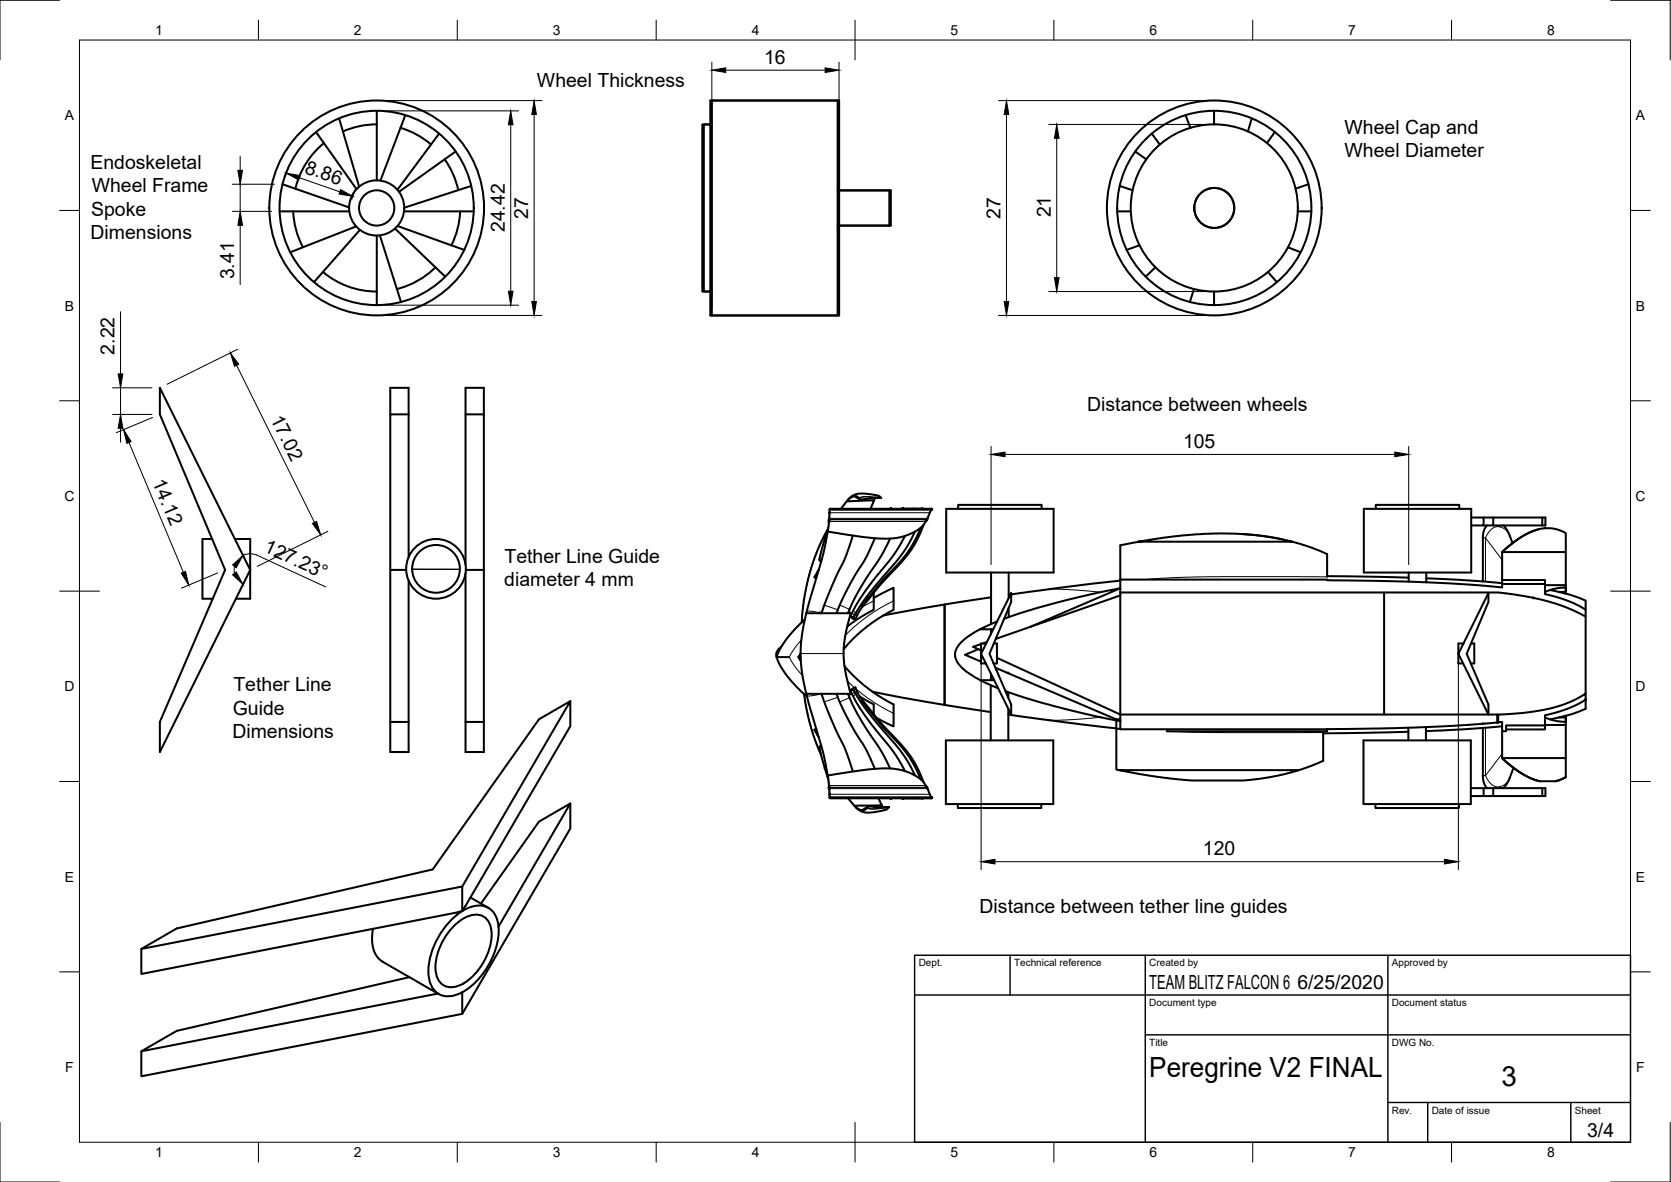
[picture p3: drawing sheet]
<svg xmlns="http://www.w3.org/2000/svg" width="420mm" height="297mm" viewBox="0 0 420 297" stroke-linecap="round" stroke-linejoin="round" font-family="sans-serif">
<!-- layer: Visible -->
<g fill="none" stroke="#000" stroke-width=".51">
<path d="M79.5 33.2l10.1 14.3M81.5 36a21 21 0 0 0-7.2 11.4M85.3 29.7l5 17.2M94.7 27.8v17.5M94.7 31.2a21 21 0 0 0-8.5 1.8M100.7 32.1a21 21 0 0 1 7.7 4.2M101.9 28.9l-6.2 16.5M110.4 33.6l-10.5 14.1M114.6 38.1l-14.3 10.1M178.6 25.3h32.4v54h-32.4zM178.6 31.3h-2v42h2M179 25.3v54"/>
<path d="M179 31.3h-2v42h2M210.6 25.3v54M285.4 38.1l2.8 2M289.6 33.6l2 2.7M298.1 28.9l1.2 3.2M305.3 27.8v3.5M314.7 29.7l-.9 3.3M320.5 33.2l-1.9 2.8M70.3 53.1h17.5M71 46.3l16.8 5.8M73.7 53.1a21 21 0 0 0 2.5 9M89.5 56.9l-16.5 6.5"/>
<path d="M90.5 57.8l-11.6 13.1M94.7 59.2v17.5M95.5 59.2l5.3 16.7M99.3 57.5l12.7 12M99.9 56.8l16.8 6M101.6 53.1h17.5M111.8 40a21 21 0 0 1 3.4 7.8M115.7 53.1a21 21 0 0 1-2.2 8.5M118.5 46.7l-16.9 5.5M210.6 47.8h13.4v8.9h-13.4M223.6 47.8v8.9M280.9 53.1h3.4"/>
<path d="M281.5 46.7l3.3 1.1M326.3 53.1h3.4M329 46.3l-3.2 1.1M81.2 68.3a21 21 0 0 0 13.5 5M109.5 67.2a21 21 0 0 1-9.7 5.4M286.5 61.6l-3.2 1.2M290.5 67.2l-2.4 2.3M300.2 72.7l-1 3.2M305.3 73.3v3.4M318.8 68.4l2.3 2.5M323.8 62.2l3.2 1.2M40.2 97.5l22.7 45.7-22.7 45.8v-7.6l16.4-38.2-16.4-39.1z"/>
<path d="M98.1 104.1v-6.6h4.6v42.5M102.7 104.1h-4.6v39.1M117.1 104.1h4.6v39.1h-4.6M121.7 104.1v-6.6h-4.6v44.3M53.3 135.5h-2.4v15h2.6M59.1 135.5h3.8v7.7M208.2 132.9l-2 3.8-1.5 3.9a55.9 55.9 0 0 0-3.1 15.8M208.2 132.9l-1.2 6.2-4.3 15M208.3 132.7l-2.1 7.1-.1 .9 .4 .4M208.5 130.3l-.3 3.3M208.5 130.3h.1M208.6 128l-.1 2.3"/>
<path d="M208.6 128h.1M208.6 128l.1 .1M208.7 128.1h25.7M208.7 127.9l25.5-.1 .2 .2M208.7 127.8l-.1 .2M213 125.9l6.8-.2-.9 2.2M213 125.9l-1.5 2M213.3 125.5l.7-.6 .7-.3 .7 .1 .7 .6a1.96 1.96 0 0 0-3.1 .6zM214.4 134.6l-1.9 5.6-3.4 7.3-2.5 6.6M215.3 125.1l.5 .1a1.17 1.17 0 0 0 1.3 .3l4.5-.4M220 135.3l-2.5 5.3-2.5 3.9-2.4 4.4-2.2 5.2M220 125.2l-.2 .5"/>
<path d="M220.1 125l1.5 .1a2.85 2.85 0 0 0-2.4-.8l-2.2-.3-1.7 .2-1 .4-.9 .9M223.8 135.3l-2.2 4.4-3.8 5.6-2 3.4-1.6 3.1-1 2.3M224 127.8h.1M224 127.8l-.2 .1M227 127.8h.1M227 127.8v.1M227.1 127.8v.1M227.5 134.7l-2.7 4.6-7.8 10-1.7 2.7-1.5 2.8h-.1h.1M230.1 133.6l-2 3.8-2 2.9-7.7 9-2.1 2.9-1.8 3.1-.8-.3 .8 .3M231.5 132.6l-1.6 3.4-1.9 3.1-1.5 1.9-4.8 5.1-5 6.3M231.9 127.7v.1M231.9 127.8l.1 .1"/>
<path d="M232.2 131.9l-1.9 4.4-1.8 2.8-2 2.4-5.1 5.4-4.6 5.7M232.7 131l-.4 .8a13 13 0 0 1-10.6 3.5l-4.6-.3-8.9-1.4M232.7 131h.1M232.9 130.8v-.2l-.2 .4M232.9 130.8l-.2 .2M233 130.7l-.1 .1M233 130.6h-.1M233 130.6v.1M233.2 130.3l-.2 .2M233.2 130.3l-.2 .4M234.3 128.1l-.4 .5-.7 1.7M234.4 128h.1"/>
<path d="M234.4 128v.1M237.9 127.9h27v16h-27zM240.9 127.9v-1h21v1M286.4 136.1l-4.7 .9v11.9M286.4 136.1l10.8-1.5 9.4-.5h4.1l5.2 .4 5.4 .8 3.6 .8zM312.5 134.2l4.5 .4 5.4 .9M324.9 136.1a51.5 51.5 0 0 1 8.8 3.1v5.8M342.9 127.9h27v16h-27zM345.9 127.9v-1h21v1M369.9 130.1h3.1v1.9h-3.1M373 130.1h2.5M373.9 132l-.8 1.3-.2 1.2v11.6"/>
<path d="M375.5 132h12.3v-1.9h.8v1.9h-.8M377.7 138.7a20.4 20.4 0 0 1 10.1-5.9l1.9-.1a9.8 9.8 0 0 1 4 1.2v4.8zM378 132l1.1 1.4 1.2 3.1M386.9 133a22.6 22.6 0 0 0-9.2 5.7v7.1M387.8 130.1h-12.3v1.9h-2.5M393.7 138.7v8.4M62.9 143.2v7.3h-3.6M102.1 143.2h-4v38.2h4.6M102.7 146v43h-4.6v-7.6M121.7 143.2v38.2h-4.6v-37.3M202.4 155.7l-2.5 2.4-2.3 2.7-1.5 2.3-.8 2h3.2M202.7 154.1h3.9"/>
<path d="M202.7 154.1l-.1 .6a40.7 40.7 0 0 0-1.3 9.5M205 144.8l.3 .2M205.9 143.2l-1.1 1.9 .4 .2M206.6 154.1h7.3l-1.4 5.7-.4 3.8 .1 2.6 .4 2.5 1.3 5.7h-7.3M213.8 154.8l-.1 .2M214.4 155.2l-.1 .1M216.4 152.1l.3 .3M216.7 152.4l.1 .1M216.8 152.6l-1 1.5-.7 1.6-.8-.3 .8 .3M219.7 149v4.3a38.7 38.7 0 0 0-6.7 4.1M219.7 150.3l5-2.6v5.6l-.5 .2a38.7 38.7 0 0 0-12.1 9.6M237.5 151.9v25.3l-18.1-3.4"/>
<path d="M237.5 151.9l-15.4 2.8M237.5 151.9v25.3l11.6 1.8M246.5 158.1l-3.4 2.1a5.5 5.5 0 0 0-3 4.5l.1 .3a7.9 7.9 0 0 0 4.1 4.7l2.2 1.2M249.2 150.1l-11.7 1.8M249.2 143.9v12.9M249.2 158.1v1.2M250.7 156.2l-4.2 1.9h3.2M252.5 155.5l7.6-2.5 6.4-1.8 8.6-2 6.6-1.4-22.6 9.7M253.6 143.9v6.4M253.6 152.8v2.3M254.1 149.4l-.5 .1M254.3 149v2.3l-5.5 13 5.5 12.7v2.6l-7.6-15.3z"/>
<path d="M259.1 157.5l-8.6 3M281.7 148.9v30.7l-31-14.3M281.7 145.7h52v.1l25 .5 11 .6 8 .7v-.8h10.8v2.5l5.1 1.5 3.7 1.6 1.4 .9v1.7l-4.5-2.2-4.7-1.6-6.1-1.4-6.7-.9h-95M281.7 145.9l-15.4 1.8-12 1.7M281.7 149.6l-22.6 7.9M333.7 144.8l20.5 .4M348 148.9v30.7M354.2 143.9v2.3M358.6 145.3l10.8 .6 8.3 .6M358.6 143.9v2.4M374.2 149v2.3l-5.4 13 5.4 12.7v2.6l-7.5-15.3zM377.7 146.8v-1h10.8v1"/>
<path d="M388.5 147.1h5.2v1.6h-1.8M389.7 148.3l4 .9v-1.6l-2.3 .3-2.9 .9M393.7 149.1l5 1.8v2.4M398.7 155v19.3M143.4 176.2l-7.9 4.5-26.7 37.8-64.4 14.8-8.9 5.2M196.5 162.5l-.9 .9-.4 .9 .1 .8 .5 1.4 1.5 2.5 1.7 2.2 3.9 3.9M200.7 165.1h.6M201.3 164.2l-.6 .9 .7 1M201.3 164.2v1.3a40.8 40.8 0 0 0 1.4 8.9M202.2 174.4l1.4 7.3 1.2 3.8 1.6 4.1M202.7 174.4h3.9M202.7 174.4l4.2 14.7 1.3 6.5"/>
<path d="M206.6 174.4l2.8 7.2 3.1 6.6 1.9 5.7M210.4 174.4l2.2 5.2 2.4 4.4 2.5 3.9 2.5 5.3M212.3 167.4a40.2 40.2 0 0 0 12.4 9.6v5.5l-4.3-2.1M213.2 174.4l2.3 4.9 2.3 3.8 3.7 5.5 2.3 4.5M213.6 173.3l.2 .1M213.7 173.5l.1 .1M213.8 173.6l-.1 .1 .1-.1 2.7 4.8 2.9 4 5.4 6.8 2.7 4.6M214.3 173.1l.1 .2M214.5 173.2l-.8 .3 .6-.2a.47 .47 0 0 1 .6 .5l1.4 2.4 2.1 2.9 8.6 10.4 1.5 2.4 1.6 3M215.1 172.8l-.8 .3 .8-.3 .9 1.9 1 1.4 4.7 5.8 4.8 5.1 2.4 3 1.8 3 1.5 3.6M216.2 175l3.5 2v2.5M216.4 176.4l.3-.3 5.1 6.4 5.6 6.1 2.1 3.1 2 4.2"/>
<path d="M216.8 175.9l-.1 .2M246 163.1l.7 .4M246.7 161.8l-2 .7 1.3 .6-3.3 1.5 4 1.7M247.8 166.7l.1 .1M248 161.7h-1.3v5h1.2M248.2 161.3l-1.1 .4M249.1 172.2v13.9M249.2 169.3v1.6M249.9 161.7h.8v5h-.9M250 170.9h-3.6l4.6 2.1M250.3 167.8l.2 .1M250.5 160.5l-.1 .1"/>
<path d="M250.5 160.2v.3M250.5 167.9v.4M250.5 167.9l31.2 13.3M252.8 173.7l5.8 1.9 6.5 1.9 9.9 2.4 6.7 1.3M253.2 169.1l.3 .1M253.5 179.6l27.2 3.4M253.5 174v1.4M253.5 178.1v8M366.7 164.3v2.4h1.2M366.7 161.7h1.3M366.7 161.7v2.6M369.9 161.7h.8v5h-.9"/>
<path d="M376.5 179.6h.2M376.7 179.6l6.8-.5 6-1 5.1-1.6 4.1-2.2v1.5l-1.6 1-3.9 1.6-4.7 1.4v2.5h-9.8v1.5h-1v-2.4l-1 .1zM398.7 175.8v2.2a10.3 10.3 0 0 1-3.7 1.5l-1.3 .4M117.1 181.4v7.6h4.6v-7.6M204.8 183.4l.1 .1M204.8 183.4h.1M204.8 183.4l.2 .3M205 183.7l.9 1.6M205.2 183.2l-.4 .2M205.3 183.4l-.3 .3M206.5 187.4l-.4 .3 .1 .9 2.1 7.2M208.2 194.9l10.9-1.6a16.8 16.8 0 0 1 10.8 1.5l1.8 1.2 1 1.4"/>
<path d="M208.2 194.9l.3 3.3M208.5 198.2l.1 2.3M208.5 198.2h.1M232.7 197.4l.2 .5v-.3M232.7 197.4h.1M232.7 197.4l.3 .4-.1 .1M233 197.7l.2 .5M233 197.9l.2 .3M233.2 198.2l.7 1.7 .4 .5M237.8 186.1h27v16h-27zM280.7 181v12.4l.7 .1M280.7 180.8h.1"/>
<path d="M280.7 183.1h1M280.7 180.8h1M281.4 193.5h45.2l-4.1 1.2-3.5 .7-6.3 .7h-13.1l-2.1-.1-8.4-1.1zM281.7 181.2v2.1l52-.1M281.7 181.2v-1.6h94.8v2l-2.4 .2-18.1 1-22.3 .4M332.7 184.1v7.1l-6.1 2.3M333.7 183.3v.5h-40.3M342.8 186.1h27v16h-27zM354.1 183.9l-21.4 .4M354.1 182.9v3.2M358.5 182.7v3.4M369.8 198.1h3.2v2h-3.2"/>
<path d="M372.9 182.9v12.7l.3 1.4 .7 1.1M373 198.1h2.5M376.5 181.6h.2M376.7 181.5v.1M377.7 190.5l2.7 2.4a18.1 18.1 0 0 0 6.7 3.4M377.7 182.5l-9.6 .8-9.6 .4M377.7 190.5h16v4.8l-2.6 1h-4a21.8 21.8 0 0 1-9.4-5.8zM377.7 183.8v6.7M380.6 193l-1.5 3.7-1.1 1.4M387.8 198.1h-12.3v2h-2.5M388.5 182.3v1h-9.8M388.5 182.2h5.2"/>
<path d="M388.5 180.3l2.9 .9 2.3 .2v-1.6l-4 1M392 180.3h1.7v10.2M393.7 195.3l-2.6 1M143.4 201.9v6.3l-27.2 46.6M208.6 200.5l.1 .1M208.6 200.5h.1M208.7 200.4h25.7M208.7 200.4h-.1M208.7 200.6h25.5M213.3 200.6l1.6 2M214.9 202.6l.7 .6 .9 .4a1.64 1.64 0 0 0 1.5-.7v.1a1.87 1.87 0 0 1-3.1-.4zM220.9 200.6l.8 1.8"/>
<path d="M221.7 202.4l-6.8 .2M221.7 202.4l.2 .4M223.5 202.8l-4.4-.1a1.99 1.99 0 0 0-1.7 .5h-.2M223.6 202.8a2.68 2.68 0 0 1-2.4 1l-1.8 .4h-1.8l-1.2-.4-1.1-.8M223.6 202.8l-1.5 .2M223.8 200.6l.2 .1M224 200.7h.1M224 200.6h.1M227 200.7h.1M227 200.6v.1M227.1 200.6v.1M231.9 200.7h.1"/>
<path d="M232 200.6l-.1 .1M234.4 200.5l-.2 .1M234.4 200.5h.1M240.8 202.1v1h21v-1M345.8 202.1v1h21v-1M375.5 200.1h12.3v-2h.8v2h-.8M93.8 233.4a8.3 8.3 0 0 0 1.7 7.8l14.8 8.6M113.8 233a8.4 8.4 0 0 1 6.6-3.1 4 4 0 0 1 3.1 3.8 15 15 0 0 1-8 13.9 4 4 0 0 1-5.9-3.4 15 15 0 0 1 4.2-11.2zM116.2 222.8l-80.7 15.7v6.3l80.8-15.9M116.2 228.9a19.1 19.1 0 0 0-8.4 16.5 5 5 0 0 0 7.3 4.5l1.2-.6M116.2 228.9a6 6 0 0 1 7.4-.1 9.1 9.1 0 0 1 1.3 8.7 19.6 19.6 0 0 1-8.6 11.8M117.1 227.7l26.3-45.2v-6.3l-27.2 46.6v6.1"/>
<path d="M117.1 227.6l-.9 1.3M118.3 225.5l4.5 2.6M120.9 227.1l14.6-20.6 7.9-4.6-18.1 31M102.9 245.6l-58.5 13.5-8.9 5.1M116.2 249.4v5.4l-80.7 15.7v-6.3l74.6-14.5"/>
<circle cx="94.7" cy="52.3" r="24.4"/>
<circle cx="94.7" cy="52.3" r="6.9"/>
<circle cx="94.7" cy="52.3" r="4.4"/>
<circle cx="94.7" cy="52.3" r="27"/>
<circle cx="305.3" cy="52.3" r="27"/>
<circle cx="305.3" cy="52.3" r="21"/>
<circle cx="305.3" cy="52.3" r="5"/>
<circle cx="305.3" cy="52.3" r="24.4"/>
<circle cx="109.6" cy="143" r="7.5"/>
<circle cx="109.6" cy="143" r="6"/>
</g>
<g fill="#000" stroke="#000" stroke-width=".25">
<circle cx="208.4" cy="131.1" r=".24"/>
<circle cx="208.5" cy="130.7" r=".24"/>
<circle cx="208.5" cy="130.6" r=".24"/>
<circle cx="208.6" cy="128.9" r=".24"/>
<circle cx="216.1" cy="125.2" r=".24"/>
<circle cx="216.1" cy="125.3" r=".24"/>
<circle cx="224" cy="127.8" r=".24"/>
<circle cx="227" cy="127.8" r=".24"/>
<circle cx="227.1" cy="127.8" r=".24"/>
<circle cx="233" cy="130.6" r=".24"/>
<circle cx="286.4" cy="136.1" r=".24"/>
<circle cx="206.1" cy="154" r=".24"/>
<circle cx="385.5" cy="150.2" r=".24"/>
<circle cx="398.7" cy="175.8" r=".24"/>
<circle cx="208.5" cy="197.8" r=".24"/>
<circle cx="208.5" cy="197.9" r=".24"/>
<circle cx="208.5" cy="198.2" r=".24"/>
<circle cx="208.6" cy="199.6" r=".24"/>
<circle cx="233" cy="197.8" r=".24"/>
<circle cx="372.8" cy="181.9" r=".24"/>
<circle cx="376.5" cy="181.6" r=".24"/>
<circle cx="218" cy="202.9" r=".24"/>
<circle cx="218" cy="203" r=".24"/>
<circle cx="224" cy="200.7" r=".24"/>
<circle cx="227" cy="200.7" r=".24"/>
<circle cx="227.1" cy="200.7" r=".24"/>
</g>
<!-- layer: Visible Narrow -->
<g fill="none" stroke="#000" stroke-width=".25">
<path d="M207.4 135.5l-1.3 5.2M208 133.4l.3-.7-.9 2.7M208.2 133l-2.4 4.8-2.1 5.7a58.4 58.4 0 0 0-2.1 12.9M208.6 130.6l-.2 .4M208.6 130.6h24.3M208.6 130.5v.1M208.6 130.5h24.4M208.6 130.5l-.1 .1M208.6 130.6l-.1 .1M208.7 128.9l-.2 1.4M208.7 128.1v.7M213 125.9l-1.5 2"/>
<path d="M216 125.3h.2M216.1 125.3h.1M216.2 125.3v.2M216.2 125.2l.2-.1a7.1 7.1 0 0 1 3.7-.1l-3.4 .4h-.4zM221.5 125.1l-.7-.1a8.2 8.2 0 0 0-4.6 .1l-.2 .2M224 127.8l-.2 .1M227 127.8h4.9M227 127.8v.1M227.1 127.8h4.9M232.9 130.8l-.2 .2h-24.2l-.3 2.6M232.9 130.7l-.1 .1M233 130.7l-.1 .1"/>
<path d="M233 130.7v.1M233.1 130.6l-.1 .1M233.2 130.3l-.2 .3M233.2 130.3h-24.6v.2M233.2 130.3h.1M233.8 128.8l-25.1 .1M234.4 128h-25.8l.1 .8M377.1 132.4l1.6 .8 .9 1.4M377.1 132.4h-1l-.9 .4-1.4 1.7a.7 .7 0 0 1-.9 .7M377.4 132l-.2 .4M202.9 153.6l1.5 .1 2.2 .4M205 144.8l-.2 .2"/>
<path d="M205 144.8h.1M205.9 143.2l-.4 .5M205.9 143.2l-1.1 1.9M205.9 143.2l-.9 1.6M207.2 152.1l3.5 1.2M211.1 152.1l2.5 1M213.2 154.1h.1M213.4 153.7l1.5 .9M213.8 154.4l.2 .1M213.9 154.1l-1.5 6.3-.3 3.8M214.5 153.5l1.1 1.1M216.6 151.8l.3 .3"/>
<path d="M216.8 152.5v.1M217 151.9l.2 .2M217.2 152l-.4 .5M219.7 151l-2.9 1.5M224.7 151l-3.7 2-2.4 1.5-3.7 2.9-2.3 2.2M264.1 148l5.9 .2 6.7 .6M333.7 145l-29.9-.1-9.3 .3-6.8 .5M377.7 140.7l-4.2-5.5v11M201.3 164.2h10.8M201.5 160.8l-2.4 3.2a1.28 1.28 0 0 0-.3 1.8l1.4 2.1 1.6 1.9M202.2 174.4l.6 3.4 1.2 5.3 2.4 6.5M206.6 174.4l-2.4 .4-1.3 .1"/>
<path d="M210.7 175.2l-3.5 1.2M212.1 164.2l.5 4.8 1.3 5.4M213.1 171.1l1.8 1.8M213.3 174.4h-.1M213.6 175.3l-2.5 1.1M214 174l-.2 .1M214.9 173.8l-1.5 1M215.2 173.1l4.3 3.2 5.2 2.9M215.6 173.9l-1.1 1.1M216.8 175.9h.1M216.8 175.9l.4 .5M216.9 176.4l-.3 .3"/>
<path d="M217.2 176.4l-.2 .2M219.4 179.1l.3 .1M204.8 183.4l.2 .3zM205 183.7l.9 1.6zM205 183.7h.1M205.5 184.7l.4 .6M206.1 187.8l1.3 5.2M207.4 193.1l.9 2.7-.3-.8M208.2 194.9l.3 2.5h24.2M208.4 197.4l.2 .5M208.5 197.8l.1 .1M208.5 197.8h.1"/>
<path d="M208.5 198.2h.1M208.6 197.9v.3M208.6 197.9h.1M208.6 197.9h24.3M208.6 197.9h24.4M208.6 198.2l.1 1.4M208.7 199.6v.8M208.7 199.6h25.1M208.7 199.6l-.1 .9h25.8M232.7 197.4l.2 .3M232.7 197.4h.1M232.8 197.6l.1 .1"/>
<path d="M232.9 197.7l.3 .4M233 197.7l.1 .1M233.2 198.1l-24.6 .1M233.2 198.1h.1M276.7 180.2l-7.2 .7-5.4 .1M293.4 183.3v.5l6.9 .2 32.4 .1M372.9 194.9h.6M373.5 194.9l.7 1.2 1 1.1 .9 .5h1M373.5 182.9v12M377.2 197.7l.2 .4M377.7 189.4l-4.2 5.5M379.6 195.5l-.9 1.3-1.6 .9"/>
<path d="M213.3 200.6l1.6 1.9M218 202.9h.1zM218 202.9h.1M218.1 202.7l-.1 .2M218.2 202.8l3.9 .2a6.2 6.2 0 0 1-3.8 .1zM223.5 202.8l-1 .2a6.7 6.7 0 0 1-4.4 .1l-.1-.2M223.8 200.6l.2 .1M227 200.7h4.9M227 200.6v.1M227.1 200.7h4.9"/>
</g>
<g fill="#000" stroke="#000" stroke-width=".25">
<circle cx="207.4" cy="135.5" r=".11"/>
<circle cx="207.4" cy="135.4" r=".11"/>
<circle cx="208.4" cy="131" r=".11"/>
<circle cx="208.5" cy="131" r=".11"/>
<circle cx="208.6" cy="130.6" r=".11"/>
<circle cx="208.6" cy="130.5" r=".11"/>
<circle cx="208.6" cy="128.8" r=".11"/>
<circle cx="216.2" cy="125.3" r=".11"/>
<circle cx="232.7" cy="131" r=".11"/>
<circle cx="202.9" cy="153.6" r=".11"/>
<circle cx="205.5" cy="143.7" r=".11"/>
<circle cx="206.1" cy="140.7" r=".11"/>
<circle cx="216.8" cy="151.9" r=".11"/>
<circle cx="378.7" cy="149.1" r=".11"/>
<circle cx="381.5" cy="149.5" r=".11"/>
<circle cx="202.9" cy="174.9" r=".11"/>
<circle cx="216.8" cy="176.5" r=".11"/>
<circle cx="205.5" cy="184.7" r=".11"/>
<circle cx="206.1" cy="187.8" r=".11"/>
<circle cx="207.4" cy="193" r=".11"/>
<circle cx="207.4" cy="193.1" r=".11"/>
<circle cx="208.4" cy="197.4" r=".11"/>
<circle cx="208.5" cy="197.4" r=".11"/>
<circle cx="208.6" cy="197.9" r=".11"/>
<circle cx="208.6" cy="197.8" r=".11"/>
<circle cx="208.6" cy="199.6" r=".11"/>
<circle cx="208.6" cy="198.2" r=".11"/>
<circle cx="208.7" cy="199.6" r=".11"/>
<circle cx="372.8" cy="194.9" r=".11"/>
<circle cx="373.5" cy="181.8" r=".11"/>
<circle cx="218.1" cy="202.7" r=".11"/>
<circle cx="218.1" cy="202.9" r=".11"/>
</g>
<!-- layer: Visible -->
<circle cx="213" cy="125.9" r=".25" fill="#000"/>
<!-- layer: Border -->
<g fill="none" stroke="#000" stroke-width=".25">
<path d="M15 .1h-15v15M20 10.1h390v276.9h-390zM65 5.1v5M115 5.1v5M165 5.1v5M215 5.1v10M265 5.1v5M315 5.1v5M365 5.1v5M405 .1h15v15M15 52.9h5M410 52.9h5"/>
<path d="M15 100.7h5M410 100.7h5M15 148.6h10M405 148.6h10M15 196.4h5M410 196.4h5M15 244.2h5M410 244.2h5M0 282.1v14.9h15M65 287v5M115 287v5M165 287v5"/>
<path d="M215 282.1v9.9M265 287v5M315 287v5M365 287v5M420 282.1v14.9h-15"/>
</g>
<!-- layer: TitleBlock -->
<path d="M230 240.1h180v46.9h-180zM230 250h180M254 240.1v9.9M288 240.1v46.9M349 240.1v46.9M288 260.1h122M349 277.1h61M359 277.1v9.9M395 277.1v9.9" fill="none" stroke="#000" stroke-width=".36"/>
<!-- layer: Dimensions -->
<g fill="none" stroke="#000" stroke-width=".25">
<path d="M179 15.6v61.7M182.5 17.6h25M211 15.6v61.7M60.4 39.3v3.5M96.7 25.3h39.6M96.7 27.9h33.7M128.4 31.4v41.8M134.3 28.8v47M251.1 25.3h52.2M253.1 28.8v47M263.7 31.3h39.6M265.7 34.8v35"/>
<path d="M58.4 46.3h10.6M58.4 53.1h9.9M60.4 46.3v6.8M60.4 56.6v14.9M72.6 41.6l-.9 2.8M75.3 44.7l10.1 3.5M89.4 47.5l-1 2.7M30.3 78.3v15.7M96.7 79.3h39.6M96.7 76.7h33.7M251.1 79.3h52.2M263.7 73.3h39.6"/>
<path d="M28.3 97.5h9.9M30.3 97.5v6.6M59.5 91.8l19.6 39.5M59.7 87.8l-17.7 8.8M28.3 104.1h9.9M30.3 107.6v3.5M32.4 111.2l13.7 32.6M38.4 104.9l-9.2 3.8M249.2 112.2v29.7M252.7 114.2h98M354.2 112.2v29.7M59.9 137.3l2.1 4.1"/>
<path d="M64.6 139.5l17.3 8M64.6 139.5l-1.7-.3-1.8 .4M82.4 133.5l-17.7 8.8M54.7 144l-9.1 3.8M59 142.3v1.8M62 145.1l-1.8 3.6M246.7 166.3v52.2M366.7 166.3v52.2M250.2 216.5h113"/>
</g>
<g fill="#000" stroke="#000" stroke-width=".25">
<path d="M179 17.6l3.5-.6v1.2zM207.5 17l3.5 .6-3.5 .6zM128.4 27.9l.6 3.5h-1.2zM134.3 25.3l.6 3.5h-1.2zM253.1 25.3l.6 3.5h-1.2zM265.7 31.3l.6 3.5h-1.2zM59.8 42.8h1.2l-.6 3.5zM60.4 53.1l.6 3.5h-1.2zM72 43.5l3.5 .6-.4 1.1zM85.6 47.7l3.1 1.6-3.5-.5zM127.8 73.2h1.2l-.6 3.5zM133.7 75.8h1.2l-.6 3.5z"/>
<path d="M252.5 75.8h1.2l-.6 3.5zM265.1 69.8h1.2l-.6 3.5zM29.7 94h1.2l-.6 3.5zM57.9 88.7l2.1 2.8-1 .6zM30.3 104.1l.6 3.5h-1.2zM31.1 108l1.9 3-1.1 .4zM249.2 114.2l3.5-.6v1.2zM350.7 113.6l3.5 .6-3.5 .6zM78.5 131.5l1.1-.5 1 3.4zM45.6 144l1.1-.4 .8 3.4zM58.5 142l2.6-2.4-1.7 3.1zM58.5 144.4l.9-.7 1.7 3.1z"/>
<path d="M246.7 216.5l3.5-.6v1.2zM363.2 215.9l3.5 .6-3.5 .6z"/>
</g>
<!-- layer: Sketch3 -->
<path d="M103.6 143.1h12" fill="none" stroke="#000" stroke-width=".36"/>
<g font-size="7">
<text x="289" y="270.6">Peregrine V2 FINAL</text>
<text x="377.5" y="272.9">3</text>
</g>
<g font-size="4.9">
<text x="192.1" y="16.1">16</text>
<text x="135" y="22">Wheel Thickness</text>
<text x="338.1" y="33.6">Wheel Cap and</text>
<text x="338.1" y="39.4">Wheel Diameter</text>
<text x="22.7" y="42.5">Endoskeletal</text>
<text x="76.4" y="43.4" transform="rotate(19 76.4 43.4)">8.86</text>
<text x="23.1" y="48.3">Wheel Frame</text>
<text x="22.9" y="54.2">Spoke</text>
<text x="126.9" y="58.3" transform="rotate(-90 126.9 58.3)">24.42</text>
<text x="132.8" y="55" transform="rotate(-90 132.8 55)">27</text>
<text x="251.6" y="55" transform="rotate(-90 251.6 55)">27</text>
<text x="264.2" y="54.6" transform="rotate(-90 264.2 54.6)">21</text>
<text x="22.8" y="60.1">Dimensions</text>
<text x="58.8" y="70.2" transform="rotate(-90 58.8 70.2)">3.41</text>
<text x="28.8" y="89.1" transform="rotate(-90 28.8 89.1)">2.22</text>
<text x="67.9" y="105.2" transform="rotate(64 67.9 105.2)">17.02</text>
<text x="273.4" y="103.2">Distance between wheels</text>
<text x="297.5" y="112.6">105</text>
<text x="38.2" y="121.2" transform="rotate(67 38.2 121.2)">14.12</text>
<text x="66.1" y="138.5" transform="rotate(25 66.1 138.5)">127.23°</text>
<text x="126.9" y="141.4">Tether Line Guide</text>
<text x="126.8" y="147.3">diameter 4 mm</text>
<text x="58.7" y="173.7">Tether Line</text>
<text x="58.5" y="179.6">Guide</text>
<text x="58.4" y="185.4">Dimensions</text>
<text x="302.5" y="215">120</text>
<text x="246.3" y="229.5">Distance between tether line guides</text>
<text x="289" y="248.5">TEAM BLITZ FALCON 6</text>
<text x="326.2" y="248.5">6/25/2020</text>
<text x="399.1" y="285.7">3/4</text>
</g>
<g font-size="3.5">
<text x="39" y="8.8">1</text>
<text x="89" y="8.8">2</text>
<text x="139" y="8.8">3</text>
<text x="189" y="8.8">4</text>
<text x="239" y="8.8">5</text>
<text x="289" y="8.8">6</text>
<text x="339" y="8.8">7</text>
<text x="389" y="8.8">8</text>
<text x="16.3" y="30.2">A</text>
<text x="411.3" y="30.2">A</text>
<text x="16.3" y="78">B</text>
<text x="411.3" y="78">B</text>
<text x="16.2" y="125.9">C</text>
<text x="411.2" y="125.9">C</text>
<text x="16.2" y="173.7">D</text>
<text x="411.2" y="173.7">D</text>
<text x="16.3" y="221.6">E</text>
<text x="411.3" y="221.6">E</text>
<text x="16.4" y="269.4">F</text>
<text x="411.4" y="269.4">F</text>
<text x="39" y="290.8">1</text>
<text x="89" y="290.8">2</text>
<text x="139" y="290.8">3</text>
<text x="189" y="290.8">4</text>
<text x="239" y="290.8">5</text>
<text x="289" y="290.8">6</text>
<text x="339" y="290.8">7</text>
<text x="389" y="290.8">8</text>
</g>
<g font-size="2.5">
<text x="231" y="242.9">Dept.</text>
<text x="255" y="242.9">Technical reference</text>
<text x="289" y="242.9">Created by</text>
<text x="350" y="242.9">Approved by</text>
<text x="289" y="252.8">Document type</text>
<text x="350" y="252.8">Document status</text>
<text x="289" y="262.9">Title</text>
<text x="350" y="262.9">DWG No.</text>
<text x="350" y="279.9">Rev.</text>
<text x="360" y="279.9">Date of issue</text>
<text x="396" y="279.9">Sheet</text>
</g>
</svg>
